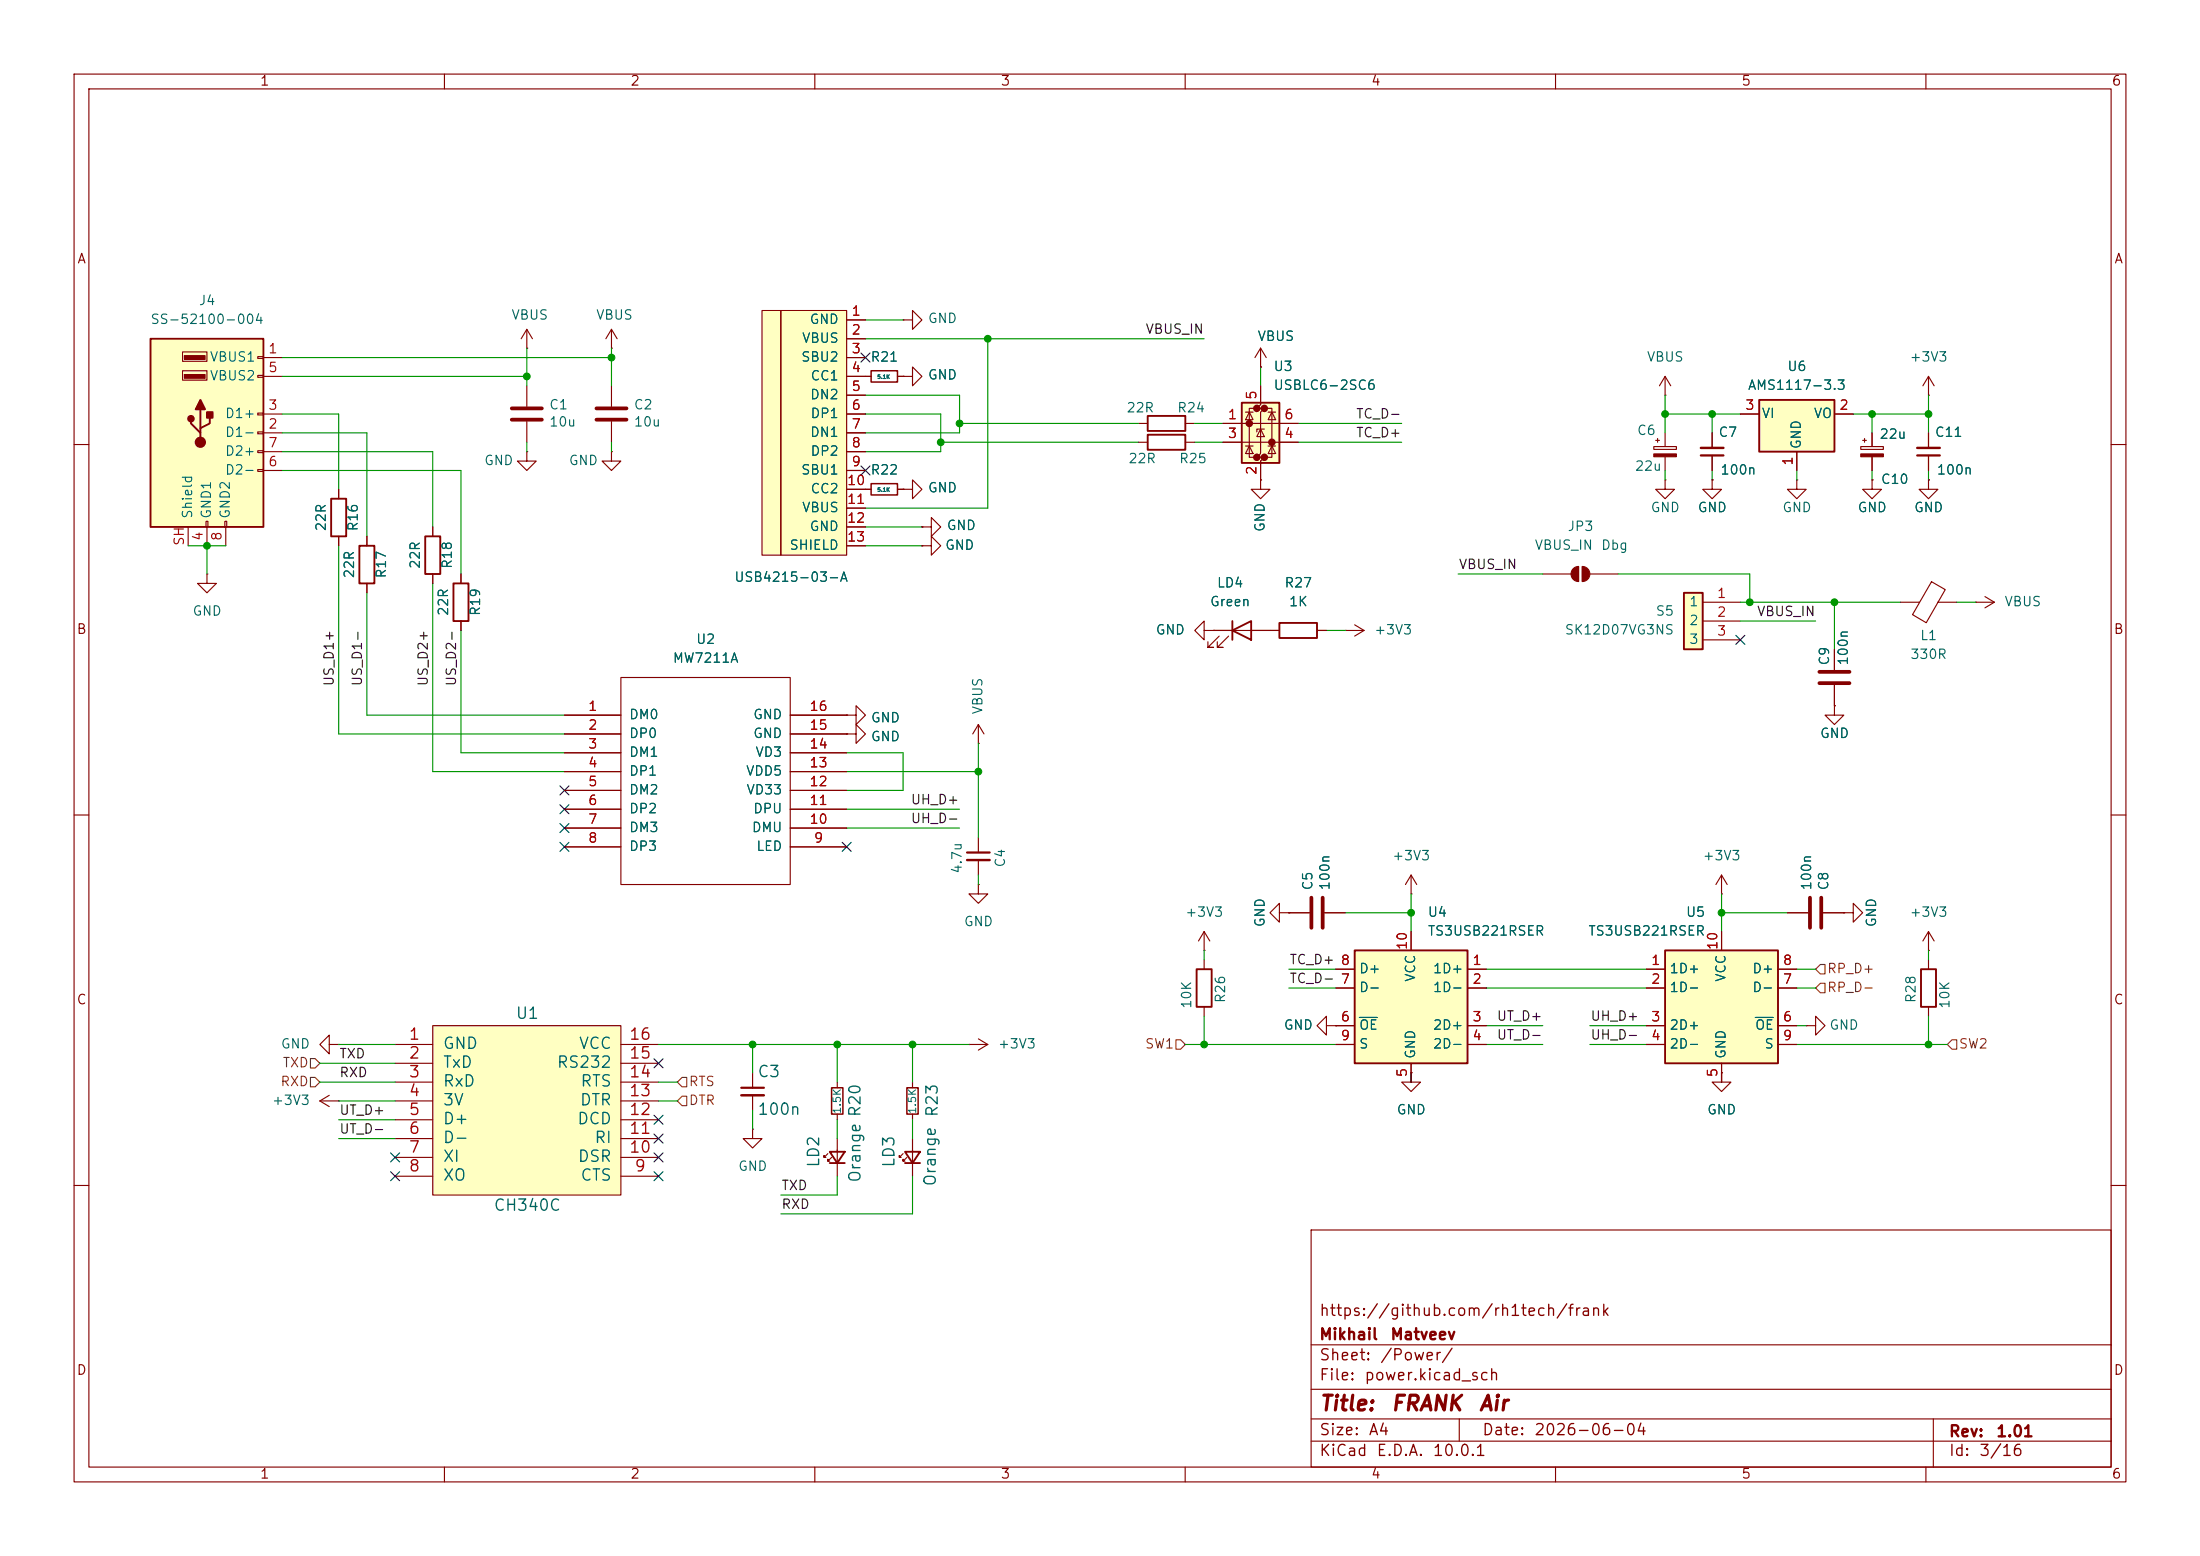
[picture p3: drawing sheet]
<svg xmlns="http://www.w3.org/2000/svg" width="297mm" height="210mm" viewBox="0 0 297 210" stroke-linecap="round" stroke-linejoin="round" font-family="sans-serif">
<g fill="none" stroke="#840000" stroke-width=".15">
<path d="M10 10h277v190h-277zM12 12h273v186h-273zM60 10v2M110 10v2M160 10v2M210 10v2M260 10v2M71.1 52.1v2.8M71.1 56.9v2.8M260.3 53.3h.1M260.3 50.8l-.7 1.3M260.3 50.8l.8 1.3"/>
<path d="M260.3 50.8v2.5M10 60h2M242.6 64.8v1.2h1.2l-1.2 1.3-1.3-1.3h1.3M242.6 64.8h.1M285 60h2M10 110h2M285 110h2M10 160h2M177 166h108v32h-108zM285 160h2M60 198v2M110 198v2"/>
<path d="M160 198v2M177 194.5h108M177 191.5h108M177 187.5h108M177 181.5h108M197 191.5v3M210 198v2M260 198v2M261 191.5v6.5"/>
</g>
<path d="M69.1 55.1h4.1M69.1 56.6h4.1" fill="none" stroke="#840000" stroke-width=".51"/>
<path d="M227.3 80h2.6v7.6h-2.6z" fill="#ffffc2"/>
<path d="M166.4 85.1l2.5-1.3v2.6zM166.4 83.8v2.6M227.3 80h2.6v7.6h-2.6z" fill="none" stroke="#840000" stroke-width=".25"/>
<path d="M170.2 64.8v1.2h1.2l-1.2 1.3-1.3-1.3h1.3M170.2 64.8h.1M163.8 85.1h7.6M164.6 85.9l-1.5 1.5h.7h-.7v-.8M165.9 85.9l-1.6 1.5h.8h-.8v-.8M229.9 81.3h5M229.9 83.8h5M229.9 86.4h5" fill="none" stroke="#840000" stroke-width=".15"/>
<path d="M182.9 128.3h15.2v15.2h-15.2z" fill="#ffffc2"/>
<path d="M154.9 56.1h5.1v2.1h-5.1zM154.9 58.7h5.1v2h-5.1zM48.5 73.7h2v5h-2zM172.7 84.1h5.1v2h-5.1zM161.5 130.8h2.1v5.1h-2.1zM182.9 128.3h15.2v15.2h-15.2zM259.3 130.8h2.1v5.1h-2.1zM112 155.4h2l-1 1.6zM112 157h2" fill="none" stroke="#840000" stroke-width=".25"/>
<g fill="none" stroke="#840000" stroke-width=".15">
<path d="M71.1 47h.1M71.1 44.5l-.7 1.2M71.1 44.5l.8 1.2M71.1 44.5v2.5M153.7 57.2h1.2M153.7 59.7h1.2M160 57.2h1.3M160 59.7h1.3M170.2 49.5h.1M170.2 47l-.8 1.3M170.2 47l.7 1.3M170.2 47v2.5"/>
<path d="M223.5 59.4h.5M223.8 59.2v.5M224.8 53.3h.1M224.8 50.8v2.5M224.8 58.4v1.9M224.8 50.8l-.8 1.3M224.8 50.8l.8 1.3M231.1 58.4v2.1M251.5 59.4h.5M251.7 59.2v.5M252.7 58.4v1.9M260.3 58.4v2.1"/>
<path d="M27.9 77.5v1.2h1.3l-1.3 1.3-1.2-1.3h1.2M27.9 77.5h.1M49.5 72.4v1.3M49.5 78.7v1.3M208.3 77.5h3.8M213.1 76.5v2M213.6 76.5v2M214.6 77.5h3.8M223.3 60.3h3v.4h-3zM224.8 64.8v1.2h1.3l-1.3 1.3-1.3-1.3h1.3M224.8 64.8h.1M224.8 61.6v1.9"/>
<path d="M231.1 64.8v1.2h1.3l-1.3 1.3-1.2-1.3h1.2M231.1 64.8h.1M231.1 61.5v2M251.2 60.3h3.1v.4h-3.1zM252.7 64.8v1.2h1.3l-1.3 1.3-1.2-1.3h1.2M252.7 64.8h.1M252.7 61.6v1.9M260.3 64.8v1.2h1.3l-1.3 1.3-1.2-1.3h1.2M260.3 64.8h.1M260.3 61.5v2M260.8 78.5l1.8 1.1-2.6 4.4-1.8-1zM162.6 85.1v-1.3l-1.3 1.3 1.3 1.3v-1.3h1.2"/>
<path d="M163.8 85.1h.1M171.4 85.1h1.3M177.8 85.1h1.3M181.6 85.1h.1M181.6 85.1h2.5M182.9 84.3l1.2 .8M184.1 85.1l-1.2 .8M247.6 95.3v1.2h1.3l-1.3 1.3-1.2-1.3h1.2M247.6 95.3h.1M247.6 87.6v2.8M247.6 92.5v2.8M256.5 81.3h2.6"/>
<path d="M261.6 81.3h2.6M266.7 81.3h.1M266.7 81.3h2.5M268 80.5l1.2 .8M269.2 81.3l-1.2 .7M132.1 119.4v1.3h1.2l-1.2 1.2-1.3-1.2h1.3M132.1 119.4h.1M132.1 113v2.1M132.1 116.1v2M190.5 118.1v2.6M190.5 118.1l-.8 1.3M190.5 118.1l.8 1.3"/>
<path d="M232.4 118.1l.8 1.3M232.4 118.1l-.8 1.3M232.4 118.1v2.6M162.6 128.3h.1M162.6 125.7l-.8 1.3M162.6 125.7l.7 1.3M162.6 125.7v2.6M162.6 129.5v1.3M162.6 135.9v1.3M172.7 123.2v-1.3l-1.3 1.3 1.3 1.3v-1.3h1.3M174 123.2h.1M174 123.2h2.8"/>
<path d="M178.8 123.2h2.8M179.1 138.4v-1.2l-1.3 1.2 1.3 1.3v-1.3h1.2M180.3 138.4h.1M180.3 130.8h2.6M180.3 133.4h2.6M180.3 138.4h2.6M190.5 120.7h.1M190.5 125.7v2.6M198.1 130.8h2.6M198.1 133.4h2.6M198.1 138.4h2.6M232.4 120.7h.1"/>
<path d="M243.8 138.4h1.3v1.3l1.3-1.3-1.3-1.2v1.2M243.8 138.4h.1M260.3 128.3h.1M260.3 125.7v2.6M260.3 129.5v1.3M260.3 135.9v1.3M260.3 125.7l.8 1.3M260.3 125.7l-.7 1.3M111.8 155.7l-.5 .5v-.2v.2h.2M112.3 156.2l-.5 .5v-.2v.2h.2M113 153.7v5.1M130.8 141h.1"/>
<path d="M130.8 141h2.5M132.1 140.2l1.2 .8M133.3 141l-1.2 .7M180.3 141h2.6M190.5 143.5v2.6h-1.3l1.3 1.2 1.3-1.2h-1.3v-1.3M190.5 144.8h.1M198.1 141h2.6M232.4 144.8v1.3h-1.3l1.3 1.2 1.3-1.2h-1.3M232.4 144.8h.1"/>
</g>
<path d="M183.5 137.3h2.4" fill="none" stroke="#006464" stroke-width=".15"/>
<g fill="#840000" stroke="#840000" stroke-width=".15">
<path d="M212.4 76.8l.4-.3h.3v2a1.02 1.02 0 0 1-.9-.6 1.02 1.02 0 0 1 .2-1.1z"/>
<path d="M213.6 76.5a1.02 1.02 0 0 1 1 1 1.02 1.02 0 0 1-1 1z"/>
<path d="M251.2 61.3h3.1v.3h-3.1z"/>
<path d="M223.3 61.3h3v.3h-3z"/>
</g>
<path d="M245.6 90.7h4.1M245.6 92.2h4.1M177 121.2v4M178.6 121.2v4" fill="none" stroke="#840000" stroke-width=".51"/>
<path d="M229.6 61.5h3.1M258.8 61.5h3.1M130.6 115.1h3" fill="none" stroke="#840000" stroke-width=".3"/>
<path d="M229.6 60.5h3.1M258.8 60.5h3.1M130.6 116.1h3" fill="none" stroke="#840000" stroke-width=".33"/>
<path d="M224.8 128.3h15.2v15.2h-15.2z" fill="#ffffc2"/>
<path d="M224.8 128.3h15.2v15.2h-15.2z" fill="none" stroke="#840000" stroke-width=".25"/>
<g fill="none" stroke="#840000" stroke-width=".15">
<path d="M222.2 130.8h2.6M222.2 133.4h2.6M222.2 138.4h2.6M232.4 125.7v2.6M240 130.8h2.6M240 133.4h2.6M240 138.4h2.6M241.3 123.2h2.8M246.1 123.2h2.8M248.9 123.2h1.3v1.3l1.3-1.3-1.3-1.3v1.3M248.9 123.2h.1M43.2 148.6l1.2 .8"/>
<path d="M43.2 148.6h2.5M44.4 141v-1.3l-1.2 1.3 1.2 1.2v-1.2h1.3M44.4 147.8l-1.2 .8M45.7 148.6h.1M45.7 141h.1M222.2 141h2.6M232.4 143.5v2.6M240 141h2.6"/>
</g>
<path d="M237 137.3h2.4" fill="none" stroke="#006464" stroke-width=".15"/>
<path d="M244.3 121.2v4M245.9 121.2v4" fill="none" stroke="#840000" stroke-width=".51"/>
<path d="M237.5 54h10.1v7h-10.1z" fill="#ffffc2"/>
<path d="M237.5 54h10.1v7h-10.1z" fill="none" stroke="#840000" stroke-width=".25"/>
<g fill="none" stroke="#840000" stroke-width=".15">
<path d="M82.5 47h.1M82.5 44.5l-.7 1.2M82.5 44.5l.8 1.2M82.5 44.5v2.5M234.9 55.9h2.6M247.6 55.9h2.6M82.5 61v1.2h1.3l-1.3 1.3-1.2-1.3h1.2M82.5 61h.1M242.6 61v2.5M101.6 152.4v1.3h1.3l-1.3 1.2-1.3-1.2h1.3M101.6 152.4h.1M101.6 144.8v2"/>
<path d="M101.6 147.8v2.1"/>
</g>
<path d="M100.1 146.8h3" fill="none" stroke="#840000" stroke-width=".3"/>
<path d="M100.1 147.8h3" fill="none" stroke="#840000" stroke-width=".33"/>
<path d="M167.6 54.4h5.1v8.1h-5.1z" fill="#ffffc2"/>
<g fill="#840000" stroke="#840000" stroke-width=".51">
<circle cx="168.7" cy="57.1" r=".25"/>
<circle cx="169.7" cy="55.1" r=".25"/>
<circle cx="169.7" cy="61.7" r=".25"/>
<circle cx="170.7" cy="55.1" r=".25"/>
<circle cx="170.7" cy="61.7" r=".25"/>
<circle cx="171.7" cy="59.7" r=".25"/>
</g>
<g fill="none" stroke="#840000" stroke-width=".15">
<path d="M82.5 52.1v2.8M82.5 56.9v2.8M121.9 43.2h1.3v-1.3l1.3 1.3-1.3 1.3v-1.3M121.9 43.2h.1M121.9 50.8h1.3v-1.3l1.3 1.3-1.3 1.3v-1.3M121.9 50.8h.1M165.1 57.2h10.2M165.1 59.7h10.2M168.1 55.6h1.1M168.7 55.6l.5 1h-1.1zM169.7 55.1h-1v6.6h1M170.2 52.1v2.5l-.5 .5h1l-.5 .5v5.6l-.5 .5h1l-.5 .5v2.6"/>
<path d="M170.2 57.9l.5 1h-1zM170.7 57.9h-1v.4M170.7 55.1h1v6.6h-1M171.2 55.6h1M171.7 55.6l.5 1h-1zM58.4 71.1v1.3M58.4 77.5v1.2M62.2 77.5v1.2M71.1 61v1.2h1.3l-1.3 1.3-1.3-1.3h1.3M71.1 61h.1M121.9 66h1.3v-1.2l1.3 1.2-1.3 1.3v-1.3M121.9 66h.1"/>
<path d="M124.5 73.7h1.2v-1.3l1.3 1.3-1.3 1.2v-1.2M124.5 73.7h.1M168.1 60.2h1.1M168.7 60.2l.5 1h-1.1zM171.2 60.2h1M171.7 60.2l.5 1h-1zM62.2 83.8v1.3M113 146.1v.7M113 150.4v.7M121.9 155.7l-.5 .5v-.2v.2h.3M122.4 156.2l-.5 .5v-.2v.2h.3M123.2 146.1v.7"/>
<path d="M123.2 150.4v.7M123.2 153.7v5.1"/>
</g>
<path d="M167.6 54.4h5.1v8.1h-5.1zM57.4 72.4h2v5.1h-2zM61.2 78.7h2v5.1h-2zM122.2 155.4h2l-1 1.6zM122.2 157h2" fill="none" stroke="#840000" stroke-width=".25"/>
<path d="M80.5 55.1h4.1M80.5 56.6h4.1" fill="none" stroke="#840000" stroke-width=".51"/>
<path d="M112.3 146.8h1.5v3.6h-1.5zM122.4 146.8h1.6v3.6h-1.6z" fill="none" stroke="#840000" stroke-width=".2"/>
<path d="M58.4 138.4h25.4v22.9h-25.4z" fill="#ffffc2"/>
<g fill="none" stroke="#840000" stroke-width=".15">
<path d="M116.8 50.8h.8M121.2 50.8h.7M116.8 66h.8M121.2 66h.7M58.4 138.4h25.4v22.9h-25.4zM53.3 141h5.1M53.3 143.5h5.1M53.3 146.1h5.1M53.3 148.6h5.1M53.3 151.1h5.1M53.3 153.7h5.1M53.3 156.2h5.1"/>
<path d="M53.3 158.8h5.1M83.8 141h5.1M83.8 143.5h5.1M83.8 146.1h5.1M83.8 148.6h5.1M83.8 151.1h5.1M83.8 153.7h5.1M83.8 156.2h5.1M83.8 158.8h5.1"/>
</g>
<path d="M117.6 50h3.6v1.6h-3.6zM117.6 65.3h3.6v1.5h-3.6z" fill="none" stroke="#840000" stroke-width=".2"/>
<g fill="#ffffc2">
<path d="M102.9 41.9h2.5v33h-2.5z"/>
<path d="M105.4 41.9h8.9v33h-8.9z"/>
</g>
<g fill="none" stroke="#840000" stroke-width=".15">
<path d="M102.9 41.9h2.5v33h-2.5zM105.4 41.9h8.9v33h-8.9zM114.3 43.2h2.5M114.3 45.7h2.5M114.3 48.3h2.5M114.3 50.8h2.5M114.3 53.3h2.5M114.3 55.9h2.5M114.3 58.4h2.5M114.3 61h2.5M114.3 63.5h2.5M114.3 66h2.5"/>
<path d="M114.3 68.6h2.5M114.3 71.1h2.5M114.3 73.7h2.5"/>
</g>
<path d="M20.3 45.7h15.3v25.4h-15.3z" fill="#ffffc2"/>
<path d="M20.3 45.7h15.3v25.4h-15.3zM25.8 56.5v.7l1.3 1.2v.7M27.1 55.2v2.6M28.3 55.9v1.3l-1.2 .6v.6M44.7 67.3h2v5.1h-2z" fill="none" stroke="#840000" stroke-width=".25"/>
<g fill="#840000" stroke="#840000" stroke-width=".25">
<path d="M27.1 54l.6 1.2h-1.3z"/>
<path d="M27.9 55.6h.8v.8h-.8z"/>
<circle cx="25.8" cy="56.5" r=".38"/>
<circle cx="27.1" cy="59.7" r=".63"/>
</g>
<g fill="#840000" stroke="#840000" stroke-width=".15">
<path d="M24.9 48h2.8v.5h-2.8z"/>
<path d="M24.9 50.5h2.8v.6h-2.8z"/>
</g>
<g fill="none" stroke="#840000" stroke-width=".15">
<path d="M24.6 47.5h3.3v1.3h-3.3zM24.6 50h3.3v1.3h-3.3zM34.8 48.1h.8v.3h-.8zM34.8 50.7h.8v.2h-.8zM34.8 55.8h.8v.2h-.8zM34.8 58.3h.8v.2h-.8zM35.6 48.3h2.5M35.6 58.4h2.5M35.6 55.9h2.5M35.6 50.8h2.5M114.3 48.3h2.5M114.3 58.4h2.5"/>
<path d="M114.3 55.9h2.5M114.3 50.8h3.3M114.3 43.2h2.5M114.3 45.7h2.5M114.3 53.3h2.5M121.2 50.8h.7M121.9 50.8h.1M165.1 57.2h2.5M165.1 59.7h2.5M170.2 49.5h.1M170.2 52.1v2.5M172.7 57.2h2.6"/>
<path d="M172.7 59.7h2.6M231.1 58.4v2.1M234.9 55.9h2.6M247.6 55.9h2.6M252.7 58.4v1.9M260.3 58.4v2.1M25.4 71.1v2.6M27.8 70.4h.3v.7h-.3zM27.9 71.1v2.6M30.4 70.4h.2v.7h-.2zM30.5 71.1v2.6M34.8 60.8h.8v.3h-.8z"/>
<path d="M34.8 63.4h.8v.2h-.8zM35.6 63.5h2.5M35.6 61h2.5M45.7 66v1.3M45.7 72.4v1.3M49.5 72.4v1.3M49.5 78.7v1.3M58.4 71.1v1.3M58.4 77.5v1.2M62.2 77.5v1.2M114.3 63.5h2.5M114.3 61h2.5"/>
<path d="M114.3 66h3.3M114.3 68.6h2.5M114.3 71.1h2.5M114.3 73.7h2.5M121.2 66h.7M121.9 66h.1M124.5 71.1h1.2v-1.2l1.3 1.2-1.3 1.3v-1.3M124.5 71.1h.1M124.5 73.7h.1M170.2 64.8h.1M170.2 62.2v2.6M231.1 64.8h.1"/>
<path d="M231.1 61.5v2M242.6 61v2.5M252.7 64.8h.1M252.7 61.6v1.9M260.3 64.8h.1M260.3 61.5v2M62.2 83.8v1.3M76.2 96.5h7.6M76.2 99.1h7.6M83.8 91.4h22.9v28h-22.9zM106.7 96.5h7.6M106.7 99.1h7.6"/>
<path d="M114.3 99.1h1.3v-1.3l1.2 1.3-1.2 1.2v-1.2M114.3 99.1h.1M114.3 96.5h1.3v-1.2l1.2 1.2-1.2 1.3v-1.3M114.3 96.5h.1M132.1 97.8l-.8 1.3M132.1 97.8l.7 1.3M132.1 97.8v2.5M163.8 85.1h.1M163.8 85.1h2.6M168.9 85.1h3.8M177.8 85.1h1.3M247.6 95.3h.1"/>
<path d="M247.6 87.6v2.8M247.6 92.5v2.8M76.2 101.6h7.6M76.2 104.1h7.6M76.2 106.7h7.6M76.2 109.2h7.6M76.2 111.8h7.6M76.2 114.3h7.6M106.7 101.6h7.6M106.7 104.1h7.6M106.7 106.7h7.6M106.7 109.2h7.6"/>
<path d="M106.7 111.8h7.6M106.7 114.3h7.6M132.1 100.3h.1M174 123.2h.1M174 123.2h2.8M178.8 123.2h2.8M180.3 138.4h.1M180.3 130.8h2.6M180.3 133.4h2.6M180.3 138.4h2.6M190.5 125.7v2.6M198.1 130.8h2.6"/>
<path d="M198.1 133.4h2.6M198.1 138.4h2.6M222.2 130.8h2.6M222.2 133.4h2.6M222.2 138.4h2.6M232.4 125.7v2.6M240 130.8h2.6M240 133.4h2.6M240 138.4h2.6M241.3 123.2h2.8M246.1 123.2h2.8M248.9 123.2h.1"/>
<path d="M180.3 141h2.6M190.5 144.8h.1M190.5 143.5v2.6M198.1 141h2.6M222.2 141h2.6M232.4 144.8h.1M232.4 143.5v2.6M240 141h2.6"/>
</g>
<path d="M245.7 132.7h.7v1.3h-.7l-.6-.6zM245.7 130.2h.7v1.2h-.7l-.6-.6zM41.9 145.4h.6l.7 .7-.7 .6h-.6zM41.9 142.9h.6l.7 .6-.7 .6h-.6zM91.4 148.6l.7-.6h.6v1.2h-.6zM92.1 145.4h.6v1.3h-.6l-.7-.6zM158.7 140.3h.7l.6 .7-.6 .6h-.7zM263.5 140.3h.7v1.3h-.7l-.6-.6z" fill="none" stroke="#725600" stroke-width=".15"/>
<g fill="none" stroke="#009600" stroke-width=".15">
<path d="M38.1 55.9h7.6v10.1M38.1 50.8h33M38.1 48.3h44.4M38.1 58.4h11.4v14M71.1 47v5.1M71.1 59.7v1.3M82.5 47v5.1M82.5 59.7v1.3M116.8 55.9h10.2v5.1h-10.2M116.8 43.2h5.1M116.8 45.7h45.8M116.8 53.3h12.7v5.1h-12.7"/>
<path d="M127 59.7h26.7M129.5 57.2h24.2M133.3 45.7v22.9h-16.5M161.3 57.2h3.8M161.3 59.7h3.8M170.2 49.5v2.6M175.3 57.2h13.9M175.3 59.7h13.9M224.8 55.9h10.1M224.8 53.3v5.1M231.1 55.9v2.5M250.2 55.9h10.1"/>
<path d="M252.7 55.9v2.5M260.3 53.3v5.1M25.4 73.7h5.1M27.9 73.7v3.8M38.1 61h20.3v10.1M38.1 63.5h24.1v14M45.7 73.7v25.4h30.5M58.4 78.7v25.4h17.8M116.8 73.7h7.7M116.8 71.1h7.7M196.8 77.5h11.5M218.4 77.5h17.8v3.8"/>
<path d="M224.8 63.5v1.3M231.1 63.5v1.3M242.6 63.5v1.3M252.7 63.5v1.3M260.3 63.5v1.3M49.5 80v16.5h26.7M62.2 85.1v16.5h14M179.1 85.1h2.5M234.9 81.3h21.6M234.9 83.8h10.2M247.6 81.3v6.3M264.2 81.3h2.5"/>
<path d="M114.3 101.6h7.6v5.1h-7.6M114.3 104.1h17.8M114.3 111.8h15.2M114.3 109.2h15.2M132.1 100.3v12.7M132.1 118.1v1.3M162.6 128.3v1.2M162.6 137.2v3.8M174 133.4h6.3M174 130.8h6.3M181.6 123.2h8.9M190.5 120.7v5"/>
<path d="M200.7 133.4h21.5M200.7 130.8h21.5M200.7 138.4h7.6M214.6 138.4h7.6M232.4 123.2h8.9M232.4 120.7v5M242.6 133.4h2.5M242.6 130.8h2.5M242.6 138.4h1.2M260.3 128.3v1.2M260.3 137.2v3.8M43.2 146.1h10.1"/>
<path d="M43.2 143.5h10.1M45.7 141h7.6M45.7 153.7h7.6M45.7 148.6h7.6M45.7 151.1h7.6M88.9 141h41.9M88.9 146.1h2.5M88.9 148.6h2.5M101.6 141v3.8M101.6 149.9v2.5M113 141v5.1M113 151.1v2.6"/>
<path d="M113 158.8v2.5h-7.6M123.2 141v5.1M123.2 151.1v2.6M123.2 158.8v5h-17.8M160 141h20.3M190.5 144.8v1.3M200.7 141h7.6M214.6 141h7.6M232.4 144.8v1.3M242.6 141h20.3"/>
</g>
<g fill="none" stroke="#000084" stroke-width=".15">
<path d="M116.2 47.7l1.2 1.2M117.4 47.7l-1.2 1.2M116.2 62.9l1.2 1.2M117.4 62.9l-1.2 1.2M234.3 85.8l1.3 1.2M235.6 85.8l-1.3 1.2M75.6 111.2l1.2 1.2M75.6 108.6l1.2 1.2M75.6 113.7l1.2 1.2M75.6 106.1l1.2 1.2M76.8 111.2l-1.2 1.2M76.8 108.6l-1.2 1.2"/>
<path d="M76.8 113.7l-1.2 1.2M76.8 106.1l-1.2 1.2M113.7 113.7l1.2 1.2M114.9 113.7l-1.2 1.2M52.7 155.6l1.2 1.2M52.7 158.1l1.2 1.3M53.9 155.6l-1.2 1.2M53.9 158.1l-1.2 1.3M88.3 142.9l1.2 1.2M88.3 150.5l1.2 1.2M88.3 155.6l1.2 1.2M88.3 153.1l1.2 1.2"/>
<path d="M88.3 158.1l1.2 1.3M89.5 142.9l-1.2 1.2M89.5 150.5l-1.2 1.2M89.5 155.6l-1.2 1.2M89.5 153.1l-1.2 1.2M89.5 158.1l-1.2 1.3"/>
</g>
<path d="M183.5 137.3h2.4M237 137.3h2.4" fill="none" stroke="#006464" stroke-width=".15"/>
<g fill="#009600" stroke="#009600" stroke-width=".14">
<circle cx="231.1" cy="55.9" r=".46"/>
<circle cx="224.8" cy="55.9" r=".46"/>
<circle cx="190.5" cy="123.2" r=".46"/>
<circle cx="123.2" cy="141" r=".46"/>
<circle cx="113" cy="141" r=".46"/>
<circle cx="101.6" cy="141" r=".46"/>
<circle cx="71.1" cy="50.8" r=".46"/>
<circle cx="27.9" cy="73.7" r=".46"/>
<circle cx="247.6" cy="81.3" r=".46"/>
<circle cx="260.3" cy="55.9" r=".46"/>
<circle cx="236.2" cy="81.3" r=".46"/>
<circle cx="252.7" cy="55.9" r=".46"/>
<circle cx="82.5" cy="48.3" r=".46"/>
<circle cx="133.3" cy="45.7" r=".46"/>
<circle cx="129.5" cy="57.2" r=".46"/>
<circle cx="127" cy="59.7" r=".46"/>
<circle cx="132.1" cy="104.1" r=".46"/>
<circle cx="232.4" cy="123.2" r=".46"/>
<circle cx="260.3" cy="141" r=".46"/>
<circle cx="162.6" cy="141" r=".46"/>
</g>
<g font-size="2" fill="#840000">
<text x="178" y="190.9">Title:</text>
<text x="187.7" y="190.9">FRANK</text>
<text x="199.5" y="190.9">Air</text>
</g>
<g font-size="1.5" fill="#006464">
<text x="69.5" y="137.9">U1</text>
<text x="59.7" y="142">GND</text>
<text x="78" y="142">VCC</text>
<text x="59.7" y="144.5">TxD</text>
<text x="59.7" y="147">RxD</text>
<text x="59.7" y="149.6">3V</text>
<text x="75.1" y="144.5">RS232</text>
<text x="78.2" y="149.6">DTR</text>
<text x="78.3" y="147">RTS</text>
<text x="102.2" y="145.8">C3</text>
<text x="59.7" y="152.1">D+</text>
<text x="59.7" y="154.7">D-</text>
<text x="77.8" y="152.1">DCD</text>
<text x="80.1" y="154.7">RI</text>
<text x="102.2" y="150.9">100n</text>
<text x="127" y="150.9" transform="rotate(-90 127 150.9)">R23</text>
<text x="59.7" y="157.2">XI</text>
<text x="59.7" y="159.7">XO</text>
<text x="77.9" y="157.2">DSR</text>
<text x="78.3" y="159.7">CTS</text>
<text x="111" y="157.7" transform="rotate(-90 111 157.7)">LD2</text>
<text x="116.6" y="159.7" transform="rotate(-90 116.6 159.7)">Orange R20</text>
<text x="121.1" y="157.7" transform="rotate(-90 121.1 157.7)">LD3</text>
<text x="126.7" y="160.2" transform="rotate(-90 126.7 160.2)">Orange</text>
<text x="66.5" y="163.8">CH340C</text>
</g>
<g font-size="1.5" fill="#a90000">
<text x="55.1" y="140.7">1</text>
<text x="55.1" y="143.3">2</text>
<text x="84.8" y="143.3">15</text>
<text x="84.8" y="140.7">16</text>
<text x="55.1" y="145.8">3</text>
<text x="55.1" y="148.3">4</text>
<text x="84.8" y="148.3">13</text>
<text x="84.8" y="145.8">14</text>
<text x="55.1" y="150.9">5</text>
<text x="55.1" y="153.4">6</text>
<text x="55.1" y="156">7</text>
<text x="84.8" y="156">10</text>
<text x="84.8" y="153.4">11</text>
<text x="84.8" y="150.9">12</text>
<text x="55.1" y="158.5">8</text>
<text x="85.6" y="158.5">9</text>
</g>
<g font-size="1.5" fill="#840000">
<text x="178" y="178">https://github.com/rh1tech/frank</text>
<text x="178" y="184">Sheet:</text>
<text x="178" y="181.2">Mikhail</text>
<text x="186.2" y="184">/Power/</text>
<text x="187.6" y="181.2">Matveev</text>
<text x="178" y="186.7">File:</text>
<text x="184.1" y="186.7">power.kicad_sch</text>
<text x="178" y="196.9">KiCad</text>
<text x="178" y="194.1">Size:</text>
<text x="184.7" y="194.1">A4</text>
<text x="185.7" y="196.9">E.D.A.</text>
<text x="193.3" y="196.9">10.0.1</text>
<text x="200" y="194.1">Date:</text>
<text x="207" y="194.1">2026-06-04</text>
<text x="263" y="194.3">Rev:</text>
<text x="263" y="196.9">Id:</text>
<text x="267.1" y="196.9">3/16</text>
<text x="269.4" y="194.3">1.01</text>
</g>
<g font-size="1.3" fill="#840000">
<text x="35" y="11.9">1</text>
<text x="85" y="11.9">2</text>
<text x="135" y="11.9">3</text>
<text x="185" y="11.9">4</text>
<text x="235" y="11.9">5</text>
<text x="285" y="11.9">6</text>
<text x="10.3" y="35.9">A</text>
<text x="285.3" y="35.9">A</text>
<text x="10.3" y="85.9">B</text>
<text x="285.3" y="85.9">B</text>
<text x="10.3" y="135.9">C</text>
<text x="285.3" y="135.9">C</text>
<text x="10.3" y="185.9">D</text>
<text x="285.3" y="185.9">D</text>
<text x="35" y="199.9">1</text>
<text x="85" y="199.9">2</text>
<text x="135" y="199.9">3</text>
<text x="185" y="199.9">4</text>
<text x="235" y="199.9">5</text>
<text x="285" y="199.9">6</text>
</g>
<g font-size="1.3" fill="#006464">
<text x="26.7" y="41.5">J4</text>
<text x="20.2" y="44">SS-52100-004</text>
<text x="69" y="43.5">VBUS</text>
<text x="80.4" y="43.5">VBUS</text>
<text x="108.2" y="46.6">VBUS</text>
<text x="109.2" y="44">GND</text>
<text x="125.2" y="43.9">GND</text>
<text x="169.7" y="46.3">VBUS</text>
<text x="28.2" y="49.1">VBUS1</text>
<text x="28.2" y="51.7">VBUS2</text>
<text x="108.1" y="49.1">SBU2</text>
<text x="109.3" y="51.7">CC1</text>
<text x="117.4" y="49.1">R21</text>
<text x="125.2" y="51.5">GND</text>
<text x="171.8" y="52.9">USBLC6-2SC6</text>
<text x="171.8" y="50.4">U3</text>
<text x="222.2" y="49.1">VBUS</text>
<text x="235.9" y="52.9">AMS1117-3.3</text>
<text x="241.2" y="50.4">U6</text>
<text x="257.7" y="49.1">+3V3</text>
<text x="30.3" y="59.3">D1-</text>
<text x="30.3" y="56.7">D1+</text>
<text x="74.1" y="55.6">C1</text>
<text x="74.1" y="57.9">10u</text>
<text x="85.5" y="55.6">C2</text>
<text x="85.5" y="57.9">10u</text>
<text x="109.3" y="54.2">DN2</text>
<text x="109.3" y="59.3">DN1</text>
<text x="109.3" y="56.7">DP1</text>
<text x="152" y="56">22R</text>
<text x="158.8" y="56">R24</text>
<text x="220.9" y="59">C6</text>
<text x="231.9" y="59.3">C7</text>
<text x="237.7" y="56.7">VI</text>
<text x="244.8" y="56.7">VO</text>
<text x="253.6" y="59.5">22u</text>
<text x="261.1" y="59.3">C11</text>
<text x="30.3" y="64.4">D2-</text>
<text x="30.3" y="61.8">D2+</text>
<text x="65.3" y="63.1">GND</text>
<text x="76.7" y="63.1">GND</text>
<text x="108.1" y="64.4">SBU1</text>
<text x="109.3" y="61.8">DP2</text>
<text x="117.4" y="64.4">R22</text>
<text x="152.2" y="62.8">22R</text>
<text x="159.1" y="62.8">R25</text>
<text x="220.6" y="63.9">22u</text>
<text x="232.2" y="64.4">100n</text>
<text x="243.4" y="60.7" transform="rotate(-90 243.4 60.7)">GND</text>
<text x="253.8" y="65.6">C10</text>
<text x="261.4" y="64.4">100n</text>
<text x="26.3" y="70.1" transform="rotate(-90 26.3 70.1)">Shield</text>
<text x="28.8" y="70.1" transform="rotate(-90 28.8 70.1)">GND1</text>
<text x="31.3" y="70.1" transform="rotate(-90 31.3 70.1)">GND2</text>
<text x="44.3" y="71.8" transform="rotate(-90 44.3 71.8)">22R</text>
<text x="48.6" y="71.8" transform="rotate(-90 48.6 71.8)">R16</text>
<text x="108.2" y="69.4">VBUS</text>
<text x="109.2" y="72">GND</text>
<text x="109.3" y="66.9">CC2</text>
<text x="125.2" y="66.8">GND</text>
<text x="127.7" y="71.9">GND</text>
<text x="171" y="71.9" transform="rotate(-90 171 71.9)">GND</text>
<text x="211.5" y="72">JP3</text>
<text x="222.8" y="69.4">GND</text>
<text x="229.1" y="69.4">GND</text>
<text x="240.5" y="69.4">GND</text>
<text x="250.7" y="69.4">GND</text>
<text x="258.3" y="69.4">GND</text>
<text x="57" y="76.9" transform="rotate(-90 57 76.9)">22R</text>
<text x="61.3" y="76.9" transform="rotate(-90 61.3 76.9)">R18</text>
<text x="106.5" y="74.5">SHIELD</text>
<text x="127.5" y="74.5">GND</text>
<text x="207.1" y="74.5">VBUS_IN</text>
<text x="216.1" y="74.5">Dbg</text>
<text x="25.9" y="83.4">GND</text>
<text x="48.1" y="78.1" transform="rotate(-90 48.1 78.1)">22R</text>
<text x="52.4" y="78.1" transform="rotate(-90 52.4 78.1)">R17</text>
<text x="60.8" y="83.2" transform="rotate(-90 60.8 83.2)">22R</text>
<text x="65.1" y="83.2" transform="rotate(-90 65.1 83.2)">R19</text>
<text x="99" y="78.8">USB4215-03-A</text>
<text x="163.3" y="82.1">Green</text>
<text x="164.2" y="79.6">LD4</text>
<text x="173.3" y="79.6">R27</text>
<text x="173.9" y="82.1">1K</text>
<text x="223.4" y="83.4">S5</text>
<text x="227.9" y="82.1">1</text>
<text x="270.5" y="82.1">VBUS</text>
<text x="90.7" y="89.8">MW7211A</text>
<text x="93.9" y="87.2">U2</text>
<text x="155.9" y="86">GND</text>
<text x="185.4" y="86">+3V3</text>
<text x="211.2" y="86">SK12D07VG3NS</text>
<text x="227.9" y="84.7">2</text>
<text x="227.9" y="87.2">3</text>
<text x="247.2" y="89.9" transform="rotate(-90 247.2 89.9)">C9</text>
<text x="249.8" y="89.9" transform="rotate(-90 249.8 89.9)">100n</text>
<text x="257.8" y="89.3">330R</text>
<text x="259.1" y="86.7">L1</text>
<text x="84.8" y="97.4">DM0</text>
<text x="84.8" y="99.9">DP0</text>
<text x="101.6" y="99.9">GND</text>
<text x="101.6" y="97.4">GND</text>
<text x="117.5" y="100.4">GND</text>
<text x="117.5" y="97.8">GND</text>
<text x="132.9" y="96.5" transform="rotate(-90 132.9 96.5)">VBUS</text>
<text x="245.6" y="99.9">GND</text>
<text x="84.8" y="102.5">DM1</text>
<text x="84.8" y="105">DP1</text>
<text x="84.8" y="107.5">DM2</text>
<text x="100.6" y="105">VDD5</text>
<text x="100.7" y="107.5">VD33</text>
<text x="101.9" y="102.5">VD3</text>
<text x="84.8" y="110.1">DP2</text>
<text x="84.8" y="112.6">DM3</text>
<text x="101.4" y="112.6">DMU</text>
<text x="101.6" y="110.1">DPU</text>
<text x="84.8" y="115.2">DP3</text>
<text x="102" y="115.2">LED</text>
<text x="130.1" y="118" transform="rotate(-90 130.1 118)">4.7u</text>
<text x="136" y="117.2" transform="rotate(-90 136 117.2)">C4</text>
<text x="187.9" y="116.4">+3V3</text>
<text x="229.8" y="116.4">+3V3</text>
<text x="130" y="125.3">GND</text>
<text x="159.9" y="124.1">+3V3</text>
<text x="171" y="125.2" transform="rotate(-90 171 125.2)">GND</text>
<text x="177.5" y="120.3" transform="rotate(-90 177.5 120.3)">C5</text>
<text x="179.8" y="120.3" transform="rotate(-90 179.8 120.3)">100n</text>
<text x="192.7" y="124.1">U4</text>
<text x="227.5" y="124.1">U5</text>
<text x="244.8" y="120.3" transform="rotate(-90 244.8 120.3)">100n</text>
<text x="247.1" y="120.3" transform="rotate(-90 247.1 120.3)">C8</text>
<text x="253.6" y="125.2" transform="rotate(-90 253.6 125.2)">GND</text>
<text x="257.7" y="124.1">+3V3</text>
<text x="183.4" y="131.7">D+</text>
<text x="192.7" y="126.6">TS3USB221RSER</text>
<text x="193.4" y="131.7">1D+</text>
<text x="214.3" y="126.6">TS3USB221RSER</text>
<text x="225.3" y="131.7">1D+</text>
<text x="236.5" y="131.7">D+</text>
<text x="161.1" y="136.2" transform="rotate(-90 161.1 136.2)">10K</text>
<text x="165.7" y="135.5" transform="rotate(-90 165.7 135.5)">R26</text>
<text x="183.4" y="134.2">D-</text>
<text x="191.4" y="132.6" transform="rotate(-90 191.4 132.6)">VCC</text>
<text x="193.4" y="134.2">1D-</text>
<text x="225.3" y="134.2">1D-</text>
<text x="233.3" y="132.6" transform="rotate(-90 233.3 132.6)">VCC</text>
<text x="236.5" y="134.2">D-</text>
<text x="258.9" y="135.5" transform="rotate(-90 258.9 135.5)">R28</text>
<text x="263.5" y="136.2" transform="rotate(-90 263.5 136.2)">10K</text>
<text x="37.8" y="141.8">GND</text>
<text x="134.6" y="141.8">+3V3</text>
<text x="173.2" y="139.3">GND</text>
<text x="183.4" y="139.3">OE</text>
<text x="183.4" y="141.8">S</text>
<text x="191.4" y="143" transform="rotate(-90 191.4 143)">GND</text>
<text x="193.4" y="139.3">2D+</text>
<text x="193.4" y="141.8">2D-</text>
<text x="225.3" y="139.3">2D+</text>
<text x="225.3" y="141.8">2D-</text>
<text x="233.3" y="143" transform="rotate(-90 233.3 143)">GND</text>
<text x="236.8" y="139.3">OE</text>
<text x="238.1" y="141.8">S</text>
<text x="246.9" y="139.3">GND</text>
<text x="36.6" y="149.5">+3V3</text>
<text x="188.5" y="150.7">GND</text>
<text x="230.4" y="150.7">GND</text>
<text x="99.6" y="158.3">GND</text>
</g>
<g font-size="1.3" fill="#a90000">
<text x="114.9" y="42.9">1</text>
<text x="114.9" y="45.5">2</text>
<text x="36.1" y="48">1</text>
<text x="36.1" y="50.5">5</text>
<text x="114.9" y="48">3</text>
<text x="114.9" y="50.5">4</text>
<text x="114.9" y="53.1">5</text>
<text x="36.1" y="58.2">2</text>
<text x="36.1" y="55.6">3</text>
<text x="114.9" y="55.6">6</text>
<text x="114.9" y="58.2">7</text>
<text x="165.7" y="56.9">1</text>
<text x="165.7" y="59.4">3</text>
<text x="169.9" y="54" transform="rotate(-90 169.9 54)">5</text>
<text x="173.3" y="59.4">4</text>
<text x="173.3" y="56.9">6</text>
<text x="235.5" y="55.6">3</text>
<text x="248.2" y="55.6">2</text>
<text x="36.1" y="63.2">6</text>
<text x="36.1" y="60.7">7</text>
<text x="114.3" y="65.8">10</text>
<text x="114.9" y="60.7">8</text>
<text x="114.9" y="63.2">9</text>
<text x="169.9" y="64.2" transform="rotate(-90 169.9 64.2)">2</text>
<text x="242.3" y="62.9" transform="rotate(-90 242.3 62.9)">1</text>
<text x="114.3" y="68.3">11</text>
<text x="114.3" y="70.9">12</text>
<text x="25.1" y="73.8" transform="rotate(-90 25.1 73.8)">SH</text>
<text x="27.7" y="73.1" transform="rotate(-90 27.7 73.1)">4</text>
<text x="30.2" y="73.1" transform="rotate(-90 30.2 73.1)">8</text>
<text x="114.3" y="73.4">13</text>
<text x="231.7" y="81">1</text>
<text x="231.7" y="83.6">2</text>
<text x="231.7" y="86.1">3</text>
<text x="79.3" y="96.3">1</text>
<text x="79.3" y="98.8">2</text>
<text x="79.3" y="101.3">3</text>
<text x="109.2" y="101.3">14</text>
<text x="109.2" y="98.8">15</text>
<text x="109.2" y="96.3">16</text>
<text x="79.3" y="103.9">4</text>
<text x="79.3" y="106.4">5</text>
<text x="109.2" y="106.4">12</text>
<text x="109.2" y="103.9">13</text>
<text x="79.3" y="109">6</text>
<text x="79.3" y="111.5">7</text>
<text x="109.2" y="111.5">10</text>
<text x="109.2" y="109">11</text>
<text x="79.3" y="114">8</text>
<text x="109.8" y="114">9</text>
<text x="180.9" y="130.6">8</text>
<text x="190.2" y="128.3" transform="rotate(-90 190.2 128.3)">10</text>
<text x="198.7" y="130.6">1</text>
<text x="222.8" y="130.6">1</text>
<text x="232.2" y="128.3" transform="rotate(-90 232.2 128.3)">10</text>
<text x="240.6" y="130.6">8</text>
<text x="180.9" y="133.1">7</text>
<text x="198.7" y="133.1">2</text>
<text x="222.8" y="133.1">2</text>
<text x="240.6" y="133.1">7</text>
<text x="180.9" y="138.2">6</text>
<text x="180.9" y="140.7">9</text>
<text x="198.7" y="138.2">3</text>
<text x="198.7" y="140.7">4</text>
<text x="222.8" y="138.2">3</text>
<text x="222.8" y="140.7">4</text>
<text x="240.6" y="138.2">6</text>
<text x="240.6" y="140.7">9</text>
<text x="190.2" y="145.5" transform="rotate(-90 190.2 145.5)">5</text>
<text x="232.2" y="145.5" transform="rotate(-90 232.2 145.5)">5</text>
</g>
<g font-size="1.3" fill="#0f0f0f">
<text x="154.6" y="45.4">VBUS_IN</text>
<text x="183" y="56.8">TC_D-</text>
<text x="183" y="59.3">TC_D+</text>
<text x="196.8" y="77.1">VBUS_IN</text>
<text x="237.1" y="83.5">VBUS_IN</text>
<text x="45.4" y="92.7" transform="rotate(-90 45.4 92.7)">US_D1+</text>
<text x="49.2" y="92.7" transform="rotate(-90 49.2 92.7)">US_D1-</text>
<text x="58.1" y="92.7" transform="rotate(-90 58.1 92.7)">US_D2+</text>
<text x="61.9" y="92.7" transform="rotate(-90 61.9 92.7)">US_D2-</text>
<text x="122.9" y="108.9">UH_D+</text>
<text x="122.9" y="111.4">UH_D-</text>
<text x="174" y="130.5">TC_D+ 8</text>
<text x="174" y="133">TC_D- 7</text>
<text x="45.7" y="143.2">TXD</text>
<text x="202" y="140.6">UT_D-</text>
<text x="202" y="138.1">UT_D+</text>
<text x="214.6" y="140.6">UH_D-</text>
<text x="214.6" y="138.1">UH_D+</text>
<text x="45.7" y="145.7">RXD</text>
<text x="45.7" y="150.8">UT_D+</text>
<text x="45.7" y="153.3">UT_D-</text>
<text x="105.4" y="160.9">TXD</text>
<text x="105.4" y="163.5">RXD</text>
</g>
<g font-size="1.3" fill="#725600">
<text x="246.6" y="131.7">RP_D+</text>
<text x="246.6" y="134.2">RP_D-</text>
<text x="154.5" y="141.8">SW1</text>
<text x="264.4" y="141.8">SW2</text>
<text x="37.8" y="146.9">RXD</text>
<text x="38.1" y="144.4">TXD</text>
<text x="92.9" y="149.5">DTR</text>
<text x="92.9" y="146.9">RTS</text>
</g>
<g font-size="1" fill="#006464">
<text x="113.8" y="150.4" transform="rotate(-90 113.8 150.4)">1.5K</text>
<text x="123.9" y="150.4" transform="rotate(-90 123.9 150.4)">1.5K</text>
</g>
<g font-size=".5" fill="#006464">
<text x="118.4" y="51.2">5.1K</text>
<text x="118.4" y="66.5">5.1K</text>
</g>
</svg>
